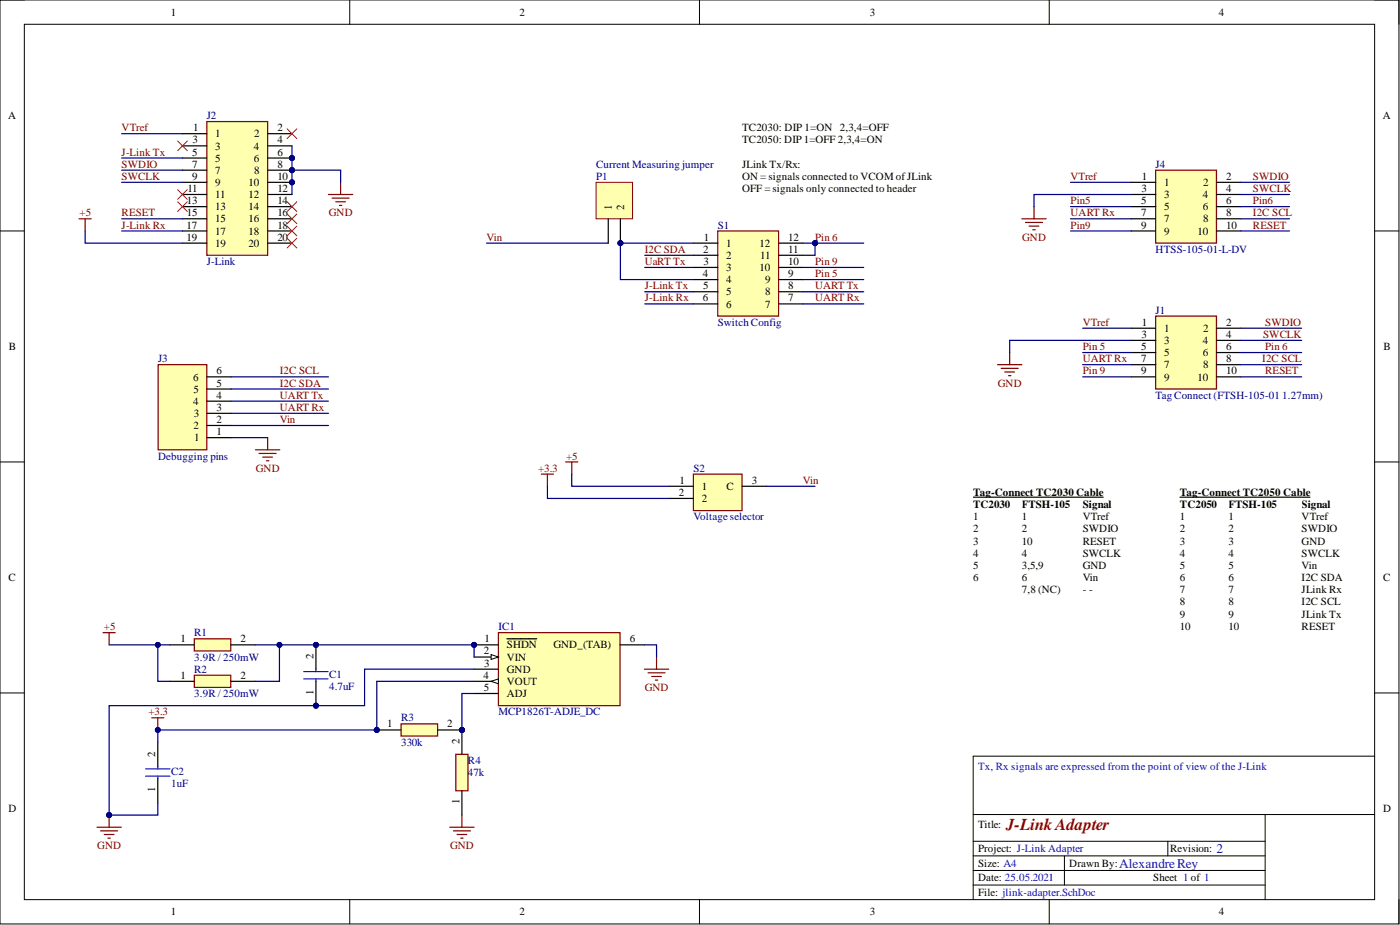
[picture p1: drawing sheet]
<svg xmlns="http://www.w3.org/2000/svg" width="292mm" height="193mm" viewBox="0 0 292 193" stroke-linecap="round" stroke-linejoin="round" font-family="sans-serif">
<g fill="none" stroke="#000" stroke-width=".21">
<path d="M0 0h291.9v192.8h-291.9zM0 0h5.1M73 0v5.1M145.9 0v5.1M218.9 0v5.1M286.8 0h5.1v5.1M5.1 5.1h281.7v182.6h-281.7zM0 48.2h5.1M286.8 48.2h5.1M0 96.4h5.1M286.8 96.4h5.1M0 144.6h5.1"/>
<path d="M286.8 144.6h5.1M286.8 157.8h-83.8v29.9M203 169.9h83.8M203 178.5h61M203 175.5h61M222.1 178.5v6.1M243.7 175.5v3M264 169.9v17.8M73 187.7v5.1M145.9 187.7v5.1M203 181.6h61M203 184.6h61"/>
<path d="M218.9 187.7v5.1M291.9 187.7v5.1"/>
</g>
<circle cx="60.9" cy="33" r=".51" fill="#000080"/>
<circle cx="60.9" cy="33" r=".51" fill="none" stroke="#000080" stroke-width=".21"/>
<circle cx="60.9" cy="35.5" r=".51" fill="#000080"/>
<circle cx="60.9" cy="35.5" r=".51" fill="none" stroke="#000080" stroke-width=".21"/>
<circle cx="60.9" cy="38" r=".51" fill="#000080"/>
<circle cx="60.9" cy="38" r=".51" fill="none" stroke="#000080" stroke-width=".21"/>
<path d="M43.1 25.4h12.7v27.9h-12.7z" fill-rule="evenodd" fill="#ffffb0"/>
<path d="M43.1 25.4h12.7v27.9h-12.7z" fill="none" stroke="#800000" stroke-width=".25"/>
<g fill="none" stroke="#000" stroke-width=".25">
<path d="M38.1 27.9h5M38.1 30.4h5M38.1 33h5M38.1 35.5h5M38.1 38h5M55.8 27.9h5.1M55.8 30.4h5.1M55.8 33h5.1M38.1 40.6h5M38.1 43.1h5M38.1 45.6h5M38.1 48.2h5"/>
<path d="M38.1 50.7h5"/>
</g>
<circle cx="60.9" cy="33" r=".51" fill="#000080"/>
<circle cx="60.9" cy="33" r=".51" fill="none" stroke="#000080" stroke-width=".21"/>
<path d="M55.8 35.5h5.1" fill="none" stroke="#000" stroke-width=".25"/>
<circle cx="60.9" cy="35.5" r=".51" fill="#000080"/>
<circle cx="60.9" cy="35.5" r=".51" fill="none" stroke="#000080" stroke-width=".21"/>
<path d="M55.8 38h5.1" fill="none" stroke="#000" stroke-width=".25"/>
<circle cx="60.9" cy="38" r=".51" fill="#000080"/>
<circle cx="60.9" cy="38" r=".51" fill="none" stroke="#000080" stroke-width=".21"/>
<path d="M55.8 40.6h5.1M55.8 43.1h5.1M55.8 45.6h5.1M55.8 48.2h5.1M55.8 50.7h5.1" fill="none" stroke="#000" stroke-width=".25"/>
<circle cx="98.9" cy="134.5" r=".51" fill="#000080"/>
<circle cx="98.9" cy="134.5" r=".51" fill="none" stroke="#000080" stroke-width=".21"/>
<path d="M104 132h25.4v15.2h-25.4z" fill-rule="evenodd" fill="#ffffb0"/>
<path d="M104 132h25.4v15.2h-25.4z" fill="none" stroke="#800000" stroke-width=".25"/>
<path d="M98.9 134.5h5.1M105.8 133.3h6.2" fill="none" stroke="#000" stroke-width=".25"/>
<circle cx="98.9" cy="134.5" r=".51" fill="#000080"/>
<circle cx="98.9" cy="134.5" r=".51" fill="none" stroke="#000080" stroke-width=".21"/>
<path d="M98.9 137.1h5.1" fill="none" stroke="#000" stroke-width=".25"/>
<path d="M102.5 136.6l1.5 .5-1.5 .5z" fill="#f8fcff"/>
<path d="M102.5 136.6l1.5 .5-1.5 .5z" fill="none" stroke="#000" stroke-width=".21"/>
<path d="M98.9 139.6h5.1M98.9 142.1h5.1" fill="none" stroke="#000" stroke-width=".25"/>
<path d="M102.5 142.1l1.5-.5v1z" fill="#f8fcff"/>
<path d="M102.5 142.1l1.5-.5v1z" fill="none" stroke="#000" stroke-width=".21"/>
<path d="M129.4 134.5h5M98.9 144.7h5.1" fill="none" stroke="#000" stroke-width=".25"/>
<path d="M149.7 48.2h12.7v17.7h-12.7z" fill-rule="evenodd" fill="#ffffb0"/>
<path d="M149.7 48.2h12.7v17.7h-12.7z" fill="none" stroke="#800000" stroke-width=".25"/>
<path d="M144.7 50.7h5M144.7 53.3h5M144.7 55.8h5M144.7 58.3h5M162.4 50.7h5.1M162.4 53.3h5.1M162.4 55.8h5.1M162.4 58.3h5.1M144.7 60.9h5M144.7 63.4h5M162.4 60.9h5.1M162.4 63.4h5.1" fill="none" stroke="#000" stroke-width=".25"/>
<path d="M241.1 65.9h12.7v15.3h-12.7z" fill-rule="evenodd" fill="#ffffb0"/>
<path d="M241.1 65.9h12.7v15.3h-12.7z" fill="none" stroke="#800000" stroke-width=".25"/>
<path d="M236 68.5h5.1M236 71h5.1M236 73.5h5.1M236 76.1h5.1M236 78.6h5.1M253.8 68.5h5.1M253.8 71h5.1M253.8 73.5h5.1M253.8 76.1h5.1M253.8 78.6h5.1" fill="none" stroke="#000" stroke-width=".25"/>
<circle cx="129.4" cy="50.7" r=".51" fill="#000080"/>
<circle cx="129.4" cy="50.7" r=".51" fill="none" stroke="#000080" stroke-width=".21"/>
<path d="M124.4 38h7.6v7.6h-7.6z" fill-rule="evenodd" fill="#ffffb0"/>
<path d="M124.4 38h7.6v7.6h-7.6z" fill="none" stroke="#800000" stroke-width=".21"/>
<path d="M126.9 45.6v5.1M129.4 45.6v5.1" fill="none" stroke="#000" stroke-width=".25"/>
<circle cx="129.4" cy="50.7" r=".51" fill="#000080"/>
<circle cx="129.4" cy="50.7" r=".51" fill="none" stroke="#000080" stroke-width=".21"/>
<path d="M71.1 38v2.6M16.5 45.6h2.5M17.8 45.6v2.6M68.5 40.6h5.1M69.3 41.3h3.5M70.1 42.1h2M70.8 42.9h.5" fill="none" stroke="#800000" stroke-width=".25"/>
<g fill="none" stroke="#f00" stroke-width=".21">
<path d="M37.1 29.4l2 2M37.1 39.6l2 2M39.1 29.4l-2 2M39.1 39.6l-2 2M59.9 26.9l2 2M61.9 26.9l-2 2M37.1 42.1l2 2M39.1 42.1l-2 2M59.9 49.7l2 2M59.9 47.2l2 2M59.9 44.6l2 2.1M59.9 42.1l2 2"/>
<path d="M61.9 49.7l-2 2M61.9 47.2l-2 2M61.9 44.6l-2 2.1M61.9 42.1l-2 2"/>
</g>
<path d="M40.5 133.3h7.7v2.5h-7.7z" fill-rule="evenodd" fill="#ffffb0"/>
<path d="M40.5 133.3h7.7v2.5h-7.7z" fill="none" stroke="#800000" stroke-width=".25"/>
<path d="M35.5 134.5h5M48.2 134.5h5" fill="none" stroke="#000" stroke-width=".25"/>
<path d="M40.5 140.9h7.7v2.5h-7.7z" fill-rule="evenodd" fill="#ffffb0"/>
<path d="M40.5 140.9h7.7v2.5h-7.7z" fill="none" stroke="#800000" stroke-width=".25"/>
<path d="M35.5 142.1h5M48.2 142.1h5" fill="none" stroke="#000" stroke-width=".25"/>
<circle cx="78.6" cy="152.3" r=".51" fill="#000080"/>
<circle cx="78.6" cy="152.3" r=".51" fill="none" stroke="#000080" stroke-width=".21"/>
<circle cx="96.4" cy="152.3" r=".51" fill="#000080"/>
<circle cx="96.4" cy="152.3" r=".51" fill="none" stroke="#000080" stroke-width=".21"/>
<path d="M83.7 151h7.6v2.6h-7.6z" fill-rule="evenodd" fill="#ffffb0"/>
<path d="M83.7 151h7.6v2.6h-7.6z" fill="none" stroke="#800000" stroke-width=".25"/>
<path d="M78.6 152.3h5.1" fill="none" stroke="#000" stroke-width=".25"/>
<circle cx="78.6" cy="152.3" r=".51" fill="#000080"/>
<circle cx="78.6" cy="152.3" r=".51" fill="none" stroke="#000080" stroke-width=".21"/>
<path d="M91.3 152.3h5.1" fill="none" stroke="#000" stroke-width=".25"/>
<circle cx="96.4" cy="152.3" r=".51" fill="#000080"/>
<circle cx="96.4" cy="152.3" r=".51" fill="none" stroke="#000080" stroke-width=".21"/>
<circle cx="96.4" cy="152.3" r=".51" fill="#000080"/>
<circle cx="96.4" cy="152.3" r=".51" fill="none" stroke="#000080" stroke-width=".21"/>
<path d="M95.1 157.4h2.5v7.6h-2.5z" fill-rule="evenodd" fill="#ffffb0"/>
<path d="M95.1 157.4h2.5v7.6h-2.5z" fill="none" stroke="#800000" stroke-width=".25"/>
<path d="M96.4 152.3v5.1M96.4 165v5" fill="none" stroke="#000" stroke-width=".25"/>
<circle cx="96.4" cy="152.3" r=".51" fill="#000080"/>
<circle cx="96.4" cy="152.3" r=".51" fill="none" stroke="#000080" stroke-width=".21"/>
<path d="M32.9 154.8v5.1M32.9 162.4v5.1" fill="none" stroke="#000" stroke-width=".25"/>
<path d="M32.9 159.9v.5M30.4 161.9h5.1M30.4 160.4h5.1M32.9 161.9v.5" fill="none" stroke="#00f" stroke-width=".25"/>
<circle cx="65.9" cy="147.2" r=".51" fill="#000080"/>
<circle cx="65.9" cy="147.2" r=".51" fill="none" stroke="#000080" stroke-width=".21"/>
<circle cx="65.9" cy="134.5" r=".51" fill="#000080"/>
<circle cx="65.9" cy="134.5" r=".51" fill="none" stroke="#000080" stroke-width=".21"/>
<path d="M65.9 142.1v5.1" fill="none" stroke="#000" stroke-width=".25"/>
<circle cx="65.9" cy="147.2" r=".51" fill="#000080"/>
<circle cx="65.9" cy="147.2" r=".51" fill="none" stroke="#000080" stroke-width=".21"/>
<path d="M65.9 134.5v5.1" fill="none" stroke="#000" stroke-width=".25"/>
<circle cx="65.9" cy="134.5" r=".51" fill="#000080"/>
<circle cx="65.9" cy="134.5" r=".51" fill="none" stroke="#000080" stroke-width=".21"/>
<path d="M65.9 139.6v.5M63.4 141.6h5.1M63.4 140.1h5.1M65.9 141.6v.5" fill="none" stroke="#00f" stroke-width=".25"/>
<path d="M21.5 132h2.5M22.8 132v2.5M134.4 139.6h5.1M137 137.1v2.5M135.2 140.4h3.6M136 141.1h2M136.7 141.9h.5M20.2 172.6h5.1M21 173.3h3.5M21.8 174.1h2M22.5 174.9h.5M22.8 170v2.6" fill="none" stroke="#800000" stroke-width=".25"/>
<circle cx="22.8" cy="170" r=".51" fill="#000080"/>
<circle cx="22.8" cy="170" r=".51" fill="none" stroke="#000080" stroke-width=".21"/>
<path d="M31.7 149.7h2.5M32.9 149.7v2.6" fill="none" stroke="#800000" stroke-width=".25"/>
<circle cx="32.9" cy="152.3" r=".51" fill="#000080"/>
<circle cx="32.9" cy="152.3" r=".51" fill="none" stroke="#000080" stroke-width=".21"/>
<path d="M93.8 172.6h5.1M94.6 173.3h3.6M95.4 174.1h2M96.1 174.9h.5M96.4 170v2.6" fill="none" stroke="#800000" stroke-width=".25"/>
<circle cx="170.1" cy="50.7" r=".51" fill="#000080"/>
<circle cx="170.1" cy="50.7" r=".51" fill="none" stroke="#000080" stroke-width=".21"/>
<g fill="none" stroke="#800000" stroke-width=".25">
<path d="M208.1 76.1h5.1M208.9 76.8h3.5M209.6 77.6h2.1M210.4 78.4h.5M210.7 73.5v2.6M53.3 93.8h5.1M54.1 94.6h3.5M54.8 95.4h2.1M55.6 96.1h.5M55.8 91.3v2.5M112.9 98.9h2.6M114.2 98.9v2.5"/>
<path d="M118 96.4h2.6M119.3 96.4v2.5"/>
</g>
<path d="M144.7 98.9h10.1v7.6h-10.1z" fill-rule="evenodd" fill="#ffffb0"/>
<path d="M144.7 98.9h10.1v7.6h-10.1z" fill="none" stroke="#800000" stroke-width=".25"/>
<path d="M139.6 101.4h5.1M139.6 104h5.1M154.8 101.4h5.1" fill="none" stroke="#000" stroke-width=".25"/>
<path d="M33 76.1h10.1v17.7h-10.1z" fill-rule="evenodd" fill="#ffffb0"/>
<path d="M33 76.1h10.1v17.7h-10.1z" fill="none" stroke="#800000" stroke-width=".25"/>
<path d="M43.1 78.6h5.1M43.1 91.3h5.1M43.1 88.8h5.1M43.1 86.2h5.1M43.1 83.7h5.1M43.1 81.2h5.1" fill="none" stroke="#000" stroke-width=".25"/>
<path d="M203 106.5h10.2v25.4h-10.2z" fill-rule="evenodd" fill="#fff"/>
<path d="M203 106.5h10.2v25.4h-10.2z" fill="none" stroke="#fff" stroke-width=".21"/>
<path d="M213.2 106.5h12.7v25.4h-12.7z" fill-rule="evenodd" fill="#fff"/>
<path d="M213.2 106.5h12.7v25.4h-12.7z" fill="none" stroke="#fff" stroke-width=".21"/>
<path d="M203 101.4h35.6v2.6h-35.6z" fill-rule="evenodd" fill="#fff"/>
<path d="M203 101.4h35.6v2.6h-35.6z" fill="none" stroke="#fff" stroke-width=".21"/>
<path d="M203 103.7h27.2" fill="none" stroke="#000" stroke-width=".25"/>
<path d="M246.2 106.5h10.1v25.4h-10.1z" fill-rule="evenodd" fill="#fff"/>
<path d="M246.2 106.5h10.1v25.4h-10.1z" fill="none" stroke="#fff" stroke-width=".21"/>
<path d="M256.3 106.5h15.3v25.4h-15.3z" fill-rule="evenodd" fill="#fff"/>
<path d="M256.3 106.5h15.3v25.4h-15.3z" fill="none" stroke="#fff" stroke-width=".21"/>
<path d="M246.2 101.4h38.1v2.6h-38.1z" fill-rule="evenodd" fill="#fff"/>
<path d="M246.2 101.4h38.1v2.6h-38.1z" fill="none" stroke="#fff" stroke-width=".21"/>
<path d="M246.2 103.7h27.1" fill="none" stroke="#000" stroke-width=".25"/>
<path d="M225.9 106.5h12.7v25.4h-12.7z" fill-rule="evenodd" fill="#fff"/>
<path d="M225.9 106.5h12.7v25.4h-12.7z" fill="none" stroke="#fff" stroke-width=".21"/>
<path d="M271.6 106.5h12.7v25.4h-12.7z" fill-rule="evenodd" fill="#fff"/>
<path d="M271.6 106.5h12.7v25.4h-12.7z" fill="none" stroke="#fff" stroke-width=".21"/>
<path d="M271.6 104h12.7v2.5h-12.7z" fill-rule="evenodd" fill="#fff"/>
<path d="M271.6 104h12.7v2.5h-12.7z" fill="none" stroke="#fff" stroke-width=".21"/>
<path d="M213.2 104h12.7v2.5h-12.7z" fill-rule="evenodd" fill="#fff"/>
<path d="M213.2 104h12.7v2.5h-12.7z" fill="none" stroke="#fff" stroke-width=".21"/>
<path d="M225.9 104h12.7v2.5h-12.7z" fill-rule="evenodd" fill="#fff"/>
<path d="M225.9 104h12.7v2.5h-12.7z" fill="none" stroke="#fff" stroke-width=".21"/>
<path d="M256.3 104h15.3v2.5h-15.3z" fill-rule="evenodd" fill="#fff"/>
<path d="M256.3 104h15.3v2.5h-15.3z" fill="none" stroke="#fff" stroke-width=".21"/>
<path d="M203 104h10.2v2.5h-10.2z" fill-rule="evenodd" fill="#fff"/>
<path d="M203 104h10.2v2.5h-10.2z" fill="none" stroke="#fff" stroke-width=".21"/>
<path d="M246.2 104h10.1v2.5h-10.1z" fill-rule="evenodd" fill="#fff"/>
<path d="M246.2 104h10.1v2.5h-10.1z" fill="none" stroke="#fff" stroke-width=".21"/>
<path d="M154.8 25.4h40.6v17.7h-40.6z" fill-rule="evenodd" fill="#fff"/>
<path d="M154.8 25.4h40.6v17.7h-40.6z" fill="none" stroke="#fff" stroke-width=".21"/>
<path d="M213.2 45.6h5.1M214 46.4h3.5M214.7 47.2h2.1M215.5 47.9h.5M215.7 43.1v2.5" fill="none" stroke="#800000" stroke-width=".25"/>
<path d="M241.1 35.5h12.7v15.2h-12.7z" fill-rule="evenodd" fill="#ffffb0"/>
<path d="M241.1 35.5h12.7v15.2h-12.7z" fill="none" stroke="#800000" stroke-width=".25"/>
<path d="M236 38h5.1M253.8 38h5.1M236 40.6h5.1M236 43.1h5.1M236 45.6h5.1M236 48.2h5.1M253.8 40.6h5.1M253.8 43.1h5.1M253.8 45.6h5.1M253.8 48.2h5.1" fill="none" stroke="#000" stroke-width=".25"/>
<path d="M25.4 27.9h12.7M25.4 33h12.7M25.4 35.5h12.7M25.4 38h12.7M60.9 35.5h10.2v2.5M17.8 48.2v2.5h20.3M25.4 45.6h12.7M25.4 48.2h12.7" fill="none" stroke="#000080" stroke-width=".25"/>
<circle cx="60.9" cy="35.5" r=".51" fill="#000080"/>
<circle cx="60.9" cy="35.5" r=".51" fill="none" stroke="#000080" stroke-width=".21"/>
<path d="M32.9 134.5v7.6h2.6" fill="none" stroke="#000080" stroke-width=".25"/>
<circle cx="32.9" cy="134.5" r=".51" fill="#000080"/>
<circle cx="32.9" cy="134.5" r=".51" fill="none" stroke="#000080" stroke-width=".21"/>
<path d="M53.2 134.5h5.1v7.6h-5.1" fill="none" stroke="#000080" stroke-width=".25"/>
<circle cx="58.3" cy="134.5" r=".51" fill="#000080"/>
<circle cx="58.3" cy="134.5" r=".51" fill="none" stroke="#000080" stroke-width=".21"/>
<path d="M58.3 134.5h40.6v2.6M134.4 134.5h2.6v2.6" fill="none" stroke="#000080" stroke-width=".25"/>
<circle cx="98.9" cy="134.5" r=".51" fill="#000080"/>
<circle cx="98.9" cy="134.5" r=".51" fill="none" stroke="#000080" stroke-width=".21"/>
<circle cx="65.9" cy="134.5" r=".51" fill="#000080"/>
<circle cx="65.9" cy="134.5" r=".51" fill="none" stroke="#000080" stroke-width=".21"/>
<circle cx="58.3" cy="134.5" r=".51" fill="#000080"/>
<circle cx="58.3" cy="134.5" r=".51" fill="none" stroke="#000080" stroke-width=".21"/>
<path d="M98.9 142.1h-20.3v10.2h-45.7v2.5" fill="none" stroke="#000080" stroke-width=".25"/>
<circle cx="78.6" cy="152.3" r=".51" fill="#000080"/>
<circle cx="78.6" cy="152.3" r=".51" fill="none" stroke="#000080" stroke-width=".21"/>
<circle cx="32.9" cy="152.3" r=".51" fill="#000080"/>
<circle cx="32.9" cy="152.3" r=".51" fill="none" stroke="#000080" stroke-width=".21"/>
<path d="M32.9 167.5v2.5h-10.1" fill="none" stroke="#000080" stroke-width=".25"/>
<circle cx="22.8" cy="170" r=".51" fill="#000080"/>
<circle cx="22.8" cy="170" r=".51" fill="none" stroke="#000080" stroke-width=".21"/>
<path d="M98.9 139.6h-22.8v7.6h-53.3v22.8" fill="none" stroke="#000080" stroke-width=".25"/>
<circle cx="65.9" cy="147.2" r=".51" fill="#000080"/>
<circle cx="65.9" cy="147.2" r=".51" fill="none" stroke="#000080" stroke-width=".21"/>
<circle cx="22.8" cy="170" r=".51" fill="#000080"/>
<circle cx="22.8" cy="170" r=".51" fill="none" stroke="#000080" stroke-width=".21"/>
<path d="M98.9 144.7h-2.5v7.6" fill="none" stroke="#000080" stroke-width=".25"/>
<circle cx="96.4" cy="152.3" r=".51" fill="#000080"/>
<circle cx="96.4" cy="152.3" r=".51" fill="none" stroke="#000080" stroke-width=".21"/>
<path d="M101.5 50.7h25.4M144.7 50.7h-15.3v7.6h15.3" fill="none" stroke="#000080" stroke-width=".25"/>
<circle cx="129.4" cy="50.7" r=".51" fill="#000080"/>
<circle cx="129.4" cy="50.7" r=".51" fill="none" stroke="#000080" stroke-width=".21"/>
<path d="M134.5 53.3h10.2M134.5 55.8h10.2M167.5 55.8h12.7M167.5 58.3h12.7M170.1 50.7v2.6h-2.6M134.5 60.9h10.2M134.5 63.4h10.2M167.5 60.9h12.7M167.5 63.4h12.7" fill="none" stroke="#000080" stroke-width=".25"/>
<circle cx="170.1" cy="50.7" r=".51" fill="#000080"/>
<circle cx="170.1" cy="50.7" r=".51" fill="none" stroke="#000080" stroke-width=".21"/>
<g fill="none" stroke="#000080" stroke-width=".25">
<path d="M48.2 78.6h20.3M225.9 78.6h10.1M225.9 68.5h10.1M225.9 73.5h10.1M225.9 76.1h10.1M236 71h-25.3v2.5M258.9 78.6h12.7M258.9 68.5h12.7M258.9 73.5h12.7M258.9 76.1h12.7M258.9 71h12.7M48.2 91.3h7.6"/>
<path d="M48.2 88.8h20.3M48.2 86.2h20.3M48.2 83.7h20.3M48.2 81.2h20.3M119.3 98.9v2.5h20.3M114.2 101.4v2.6h25.4M159.9 101.4h10.2M22.8 134.5h12.7"/>
</g>
<circle cx="32.9" cy="134.5" r=".51" fill="#000080"/>
<circle cx="32.9" cy="134.5" r=".51" fill="none" stroke="#000080" stroke-width=".21"/>
<path d="M60.9 30.4v10.2" fill="none" stroke="#000080" stroke-width=".25"/>
<circle cx="60.9" cy="33" r=".51" fill="#000080"/>
<circle cx="60.9" cy="33" r=".51" fill="none" stroke="#000080" stroke-width=".21"/>
<circle cx="60.9" cy="35.5" r=".51" fill="#000080"/>
<circle cx="60.9" cy="35.5" r=".51" fill="none" stroke="#000080" stroke-width=".21"/>
<circle cx="60.9" cy="38" r=".51" fill="#000080"/>
<circle cx="60.9" cy="38" r=".51" fill="none" stroke="#000080" stroke-width=".21"/>
<path d="M223.4 38h12.6M258.9 38h10.1M167.5 50.7h12.7M223.4 43.1h12.6M223.4 45.6h12.6M223.4 48.2h12.6M236 40.6h-20.3v2.5M258.9 43.1h10.1M258.9 45.6h10.1M258.9 48.2h10.1M258.9 40.6h10.1" fill="none" stroke="#000080" stroke-width=".25"/>
<circle cx="170.1" cy="50.7" r=".51" fill="#000080"/>
<circle cx="170.1" cy="50.7" r=".51" fill="none" stroke="#000080" stroke-width=".21"/>
<text font-size="3.5" fill="#980000" x="209.9" y="173.1">J-LinkAdapter</text>
<g font-size="2.8" fill="#00f">
<text x="253.8" y="178">2</text>
<text x="233.5" y="181">AlexandreRey</text>
</g>
<g font-size="2.3">
<text x="35.6" y="3.3">1</text>
<text x="108.4" y="3.3">2</text>
<text x="181.5" y="3.3">3</text>
<text x="254.3" y="3.3">4</text>
<text x="1.7" y="24.8">A</text>
<text x="40.2" y="29.9">3</text>
<text x="40.3" y="27.4">1</text>
<text x="44.9" y="28.7">1</text>
<text x="53" y="28.7">2</text>
<text x="57.9" y="27.4">2</text>
<text x="57.9" y="29.9">4</text>
<text x="154.8" y="27.4">TC2030: DIP 1=ON 2,3,4=OFF</text>
<text x="154.8" y="29.9">TC2050: DIP1=OFF 2,3,4=ON</text>
<text x="288.5" y="24.8">A</text>
<text x="40.1" y="32.5">5</text>
<text x="40.1" y="35">7</text>
<text x="44.9" y="31.2">3</text>
<text x="44.9" y="33.7">5</text>
<text x="53" y="31.2">4</text>
<text x="53" y="33.7">6</text>
<text x="57.9" y="32.5">6</text>
<text x="57.9" y="35">8</text>
<text x="154.8" y="35">JLink Tx/Rx:</text>
<text x="39.1" y="40.1">11</text>
<text x="40.1" y="37.5">9</text>
<text x="44.9" y="36.3">7</text>
<text x="44.9" y="38.8">9</text>
<text x="44.9" y="41.3">11</text>
<text x="51.9" y="38.8">10</text>
<text x="51.9" y="41.3">12</text>
<text x="53" y="36.3">8</text>
<text x="57.9" y="37.5">10</text>
<text x="57.9" y="40.1">12</text>
<text x="154.8" y="37.5">ON = signals connected to VCOM ofJLink</text>
<text x="154.8" y="40.1">OFF = signals only connected to header</text>
<text x="238.2" y="40.1">3</text>
<text x="238.2" y="37.5">1</text>
<text x="242.9" y="38.8">1</text>
<text x="242.9" y="41.3">3</text>
<text x="250.9" y="41.3">4</text>
<text x="251" y="38.8">2</text>
<text x="255.8" y="37.5">2</text>
<text x="255.8" y="40.1">4</text>
<text x="38.9" y="47.7">17</text>
<text x="39" y="42.6">13</text>
<text x="39" y="45.1">15</text>
<text x="44.9" y="43.9">13</text>
<text x="44.9" y="46.4">15</text>
<text x="51.9" y="43.9">14</text>
<text x="51.9" y="46.4">16</text>
<text x="57.9" y="42.6">14</text>
<text x="57.9" y="45.1">16</text>
<text x="57.9" y="47.7">18</text>
<text x="127.7" y="43.9" transform="rotate(-90 127.7 43.9)">1</text>
<text x="130.2" y="43.9" transform="rotate(-90 130.2 43.9)">2</text>
<text x="238.1" y="42.6">5</text>
<text x="238.1" y="45.1">7</text>
<text x="238.1" y="47.7">9</text>
<text x="242.9" y="43.9">5</text>
<text x="242.9" y="46.4">7</text>
<text x="250.9" y="43.9">6</text>
<text x="251" y="46.4">8</text>
<text x="255.8" y="42.6">6</text>
<text x="255.8" y="45.1">8</text>
<text x="255.8" y="47.7">10</text>
<text x="38.9" y="50.2">19</text>
<text x="44.9" y="48.9">17</text>
<text x="44.9" y="51.5">19</text>
<text x="51.9" y="48.9">18</text>
<text x="51.9" y="51.5">20</text>
<text x="57.9" y="50.2">20</text>
<text x="146.7" y="52.7">2</text>
<text x="146.9" y="50.2">1</text>
<text x="151.5" y="51.5">1</text>
<text x="158.5" y="51.5">12</text>
<text x="164.5" y="52.7">11</text>
<text x="164.5" y="50.2">12</text>
<text x="242.9" y="48.9">9</text>
<text x="249.8" y="48.9">10</text>
<text x="146.6" y="57.8">4</text>
<text x="146.8" y="55.3">3</text>
<text x="151.5" y="54">2</text>
<text x="151.5" y="56.6">3</text>
<text x="151.5" y="59.1">4</text>
<text x="158.5" y="56.6">10</text>
<text x="158.6" y="54">11</text>
<text x="159.6" y="59.1">9</text>
<text x="164.5" y="57.8">9</text>
<text x="164.5" y="55.3">10</text>
<text x="146.6" y="62.9">6</text>
<text x="146.7" y="60.4">5</text>
<text x="151.5" y="61.6">5</text>
<text x="151.5" y="64.2">6</text>
<text x="159.6" y="64.2">7</text>
<text x="159.6" y="61.6">8</text>
<text x="164.5" y="62.9">7</text>
<text x="164.5" y="60.4">8</text>
<text x="238.2" y="70.5">3</text>
<text x="238.2" y="68">1</text>
<text x="242.9" y="69.2">1</text>
<text x="242.9" y="71.8">3</text>
<text x="250.9" y="71.8">4</text>
<text x="251" y="69.2">2</text>
<text x="255.8" y="68">2</text>
<text x="255.8" y="70.5">4</text>
<text x="1.9" y="73">B</text>
<text x="238.1" y="73">5</text>
<text x="238.1" y="75.6">7</text>
<text x="242.9" y="74.3">5</text>
<text x="242.9" y="76.8">7</text>
<text x="250.9" y="74.3">6</text>
<text x="251" y="76.8">8</text>
<text x="255.8" y="73">6</text>
<text x="255.8" y="75.6">8</text>
<text x="288.7" y="73">B</text>
<text x="40.3" y="79.4">6</text>
<text x="40.4" y="81.9">5</text>
<text x="45.2" y="83.2">4</text>
<text x="45.2" y="80.6">5</text>
<text x="45.2" y="78.1">6</text>
<text x="238.1" y="78.1">9</text>
<text x="242.9" y="79.4">9</text>
<text x="249.8" y="79.4">10</text>
<text x="255.8" y="78.1">10</text>
<text x="40.3" y="84.5">4</text>
<text x="40.4" y="89.5">2</text>
<text x="40.4" y="87">3</text>
<text x="45.2" y="88.3">2</text>
<text x="45.2" y="85.7">3</text>
<text x="40.5" y="92.1">1</text>
<text x="45.2" y="90.8">1</text>
<text x="141.8" y="100.9">1</text>
<text x="156.9" y="100.9">3</text>
<text x="141.6" y="103.5">2</text>
<text x="146.4" y="102.2">1</text>
<text x="146.4" y="104.7">2</text>
<text x="151.6" y="102.2">C</text>
<text x="203" y="103.5">Tag-Connect TC2030 Cable</text>
<text x="203" y="106">TC2030</text>
<text x="213.2" y="106">FTSH-105</text>
<text x="225.9" y="106">Signal</text>
<text x="246.2" y="103.5">Tag-Connect TC2050 Cable</text>
<text x="246.2" y="106">TC2050</text>
<text x="256.3" y="106">FTSH-105</text>
<text x="271.6" y="106">Signal</text>
<text x="203" y="108.5">1</text>
<text x="203" y="111.1">2</text>
<text x="203" y="113.6">3</text>
<text x="213.2" y="108.5">1</text>
<text x="213.2" y="111.1">2</text>
<text x="213.2" y="113.6">10</text>
<text x="225.9" y="108.5">VTref</text>
<text x="225.9" y="111.1">SWDIO</text>
<text x="225.9" y="113.6">RESET</text>
<text x="246.2" y="108.5">1</text>
<text x="246.2" y="111.1">2</text>
<text x="246.2" y="113.6">3</text>
<text x="256.3" y="108.5">1</text>
<text x="256.3" y="111.1">2</text>
<text x="256.3" y="113.6">3</text>
<text x="271.6" y="108.5">VTref</text>
<text x="271.6" y="111.1">SWDIO</text>
<text x="271.6" y="113.6">GND</text>
<text x="203" y="116.2">4</text>
<text x="203" y="118.7">5</text>
<text x="213.2" y="116.2">4</text>
<text x="213.2" y="118.7">3,5,9</text>
<text x="225.9" y="116.2">SWCLK</text>
<text x="225.9" y="118.7">GND</text>
<text x="246.2" y="116.2">4</text>
<text x="246.2" y="118.7">5</text>
<text x="256.3" y="116.2">4</text>
<text x="256.3" y="118.7">5</text>
<text x="271.6" y="116.2">SWCLK</text>
<text x="271.6" y="118.7">Vin</text>
<text x="1.8" y="121.2">C</text>
<text x="203" y="121.2">6</text>
<text x="213.2" y="121.2">6</text>
<text x="213.2" y="123.8">7,8 (NC)</text>
<text x="225.9" y="121.2">Vin</text>
<text x="225.9" y="123.8">- -</text>
<text x="246.2" y="121.2">6</text>
<text x="246.2" y="123.8">7</text>
<text x="256.3" y="121.2">6</text>
<text x="256.3" y="123.8">7</text>
<text x="271.6" y="121.2">I2C SDA</text>
<text x="271.6" y="123.8">JLink Rx</text>
<text x="288.6" y="121.2">C</text>
<text x="246.2" y="126.3">8</text>
<text x="246.2" y="128.8">9</text>
<text x="246.2" y="131.4">10</text>
<text x="256.3" y="126.3">8</text>
<text x="256.3" y="128.8">9</text>
<text x="256.3" y="131.4">10</text>
<text x="271.6" y="126.3">I2C SCL</text>
<text x="271.6" y="128.8">JLink Tx</text>
<text x="271.6" y="131.4">RESET</text>
<text x="37.6" y="134">1</text>
<text x="50.2" y="134">2</text>
<text x="65.4" y="137.5" transform="rotate(-90 65.4 137.5)">2</text>
<text x="100.9" y="136.5">2</text>
<text x="101.1" y="134">1</text>
<text x="105.8" y="135.3">SHDN</text>
<text x="105.8" y="137.8">VIN</text>
<text x="115.5" y="135.3">GND_(TAB)</text>
<text x="131.4" y="134">6</text>
<text x="37.6" y="141.6">1</text>
<text x="50.2" y="141.6">2</text>
<text x="100.8" y="141.6">4</text>
<text x="101" y="139.1">3</text>
<text x="105.8" y="140.3">GND</text>
<text x="105.8" y="142.9">VOUT</text>
<text x="65.4" y="145" transform="rotate(-90 65.4 145)">1</text>
<text x="100.9" y="144.1">5</text>
<text x="105.8" y="145.4">ADJ</text>
<text x="80.8" y="151.7">1</text>
<text x="93.3" y="151.7">2</text>
<text x="95.9" y="155.3" transform="rotate(-90 95.9 155.3)">2</text>
<text x="32.4" y="157.8" transform="rotate(-90 32.4 157.8)">2</text>
<text x="32.4" y="165.3" transform="rotate(-90 32.4 165.3)">1</text>
<text x="95.9" y="167.8" transform="rotate(-90 95.9 167.8)">1</text>
<text x="1.8" y="169.4">D</text>
<text x="204.1" y="172.7">Title:</text>
<text x="288.6" y="169.4">D</text>
<text x="204.1" y="177.8">Project: J-Link Adapter</text>
<text x="244.2" y="177.8">Revision:</text>
<text x="204.1" y="180.8">Size: A4</text>
<text x="204.1" y="183.9">Date: 25.05.2021</text>
<text x="223.1" y="180.8">Drawn By:</text>
<text x="240.6" y="183.9">Sheet 1 of 1</text>
<text x="35.6" y="191">1</text>
<text x="108.4" y="191">2</text>
<text x="181.5" y="191">3</text>
<text x="204.1" y="186.9">File: jlink-adapter.SchDoc</text>
<text x="254.3" y="191">4</text>
</g>
<g font-size="2.3" fill="#800000">
<text x="25.4" y="27.4">VTref</text>
<text x="25.4" y="32.5">J-Link Tx</text>
<text x="25.4" y="35">SWDIO</text>
<text x="25.4" y="37.5">SWCLK</text>
<text x="223.4" y="37.5">VTref</text>
<text x="261.4" y="37.5">SWDIO</text>
<text x="261.4" y="40.1">SWCLK</text>
<text x="16.6" y="45.1">+5</text>
<text x="25.4" y="45.1">RESET</text>
<text x="25.4" y="47.7">J-Link Rx</text>
<text x="68.6" y="45.1">GND</text>
<text x="223.4" y="47.7">Pin9</text>
<text x="223.4" y="45.1">UART Rx</text>
<text x="223.4" y="42.6">Pin5</text>
<text x="261.4" y="42.6">Pin6</text>
<text x="261.4" y="45.1">I2C SCL</text>
<text x="261.4" y="47.7">RESET</text>
<text x="101.5" y="50.2">Vin</text>
<text x="134.5" y="52.7">I2C SDA</text>
<text x="170.1" y="50.2">Pin 6</text>
<text x="213.3" y="50.2">GND</text>
<text x="134.5" y="55.3">UaRT Tx</text>
<text x="170.1" y="55.3">Pin 9</text>
<text x="170.1" y="57.8">Pin 5</text>
<text x="134.5" y="60.4">J-Link Tx</text>
<text x="134.5" y="62.9">J-Link Rx</text>
<text x="170.1" y="60.4">UART Tx</text>
<text x="170.1" y="62.9">UART Rx</text>
<text x="225.9" y="68">VTref</text>
<text x="263.5" y="70.5">SWCLK</text>
<text x="264" y="68">SWDIO</text>
<text x="225.9" y="73">Pin 5</text>
<text x="225.9" y="75.6">UART Rx</text>
<text x="263.4" y="75.6">I2C SCL</text>
<text x="264" y="73">Pin 6</text>
<text x="58.4" y="78.1">I2C SCL</text>
<text x="58.4" y="80.6">I2C SDA</text>
<text x="58.4" y="83.2">UART Tx</text>
<text x="208.2" y="80.6">GND</text>
<text x="225.9" y="78.1">Pin 9</text>
<text x="264" y="78.1">RESET</text>
<text x="58.4" y="85.7">UART Rx</text>
<text x="58.4" y="88.3">Vin</text>
<text x="118.1" y="95.9">+5</text>
<text x="53.4" y="98.4">GND</text>
<text x="112.3" y="98.4">+3.3</text>
<text x="167.5" y="100.9">Vin</text>
<text x="21.7" y="131.5">+5</text>
<text x="31" y="149.2">+3.3</text>
<text x="134.5" y="144.1">GND</text>
<text x="20.3" y="177.1">GND</text>
<text x="93.9" y="177.1">GND</text>
</g>
<g font-size="2.3" fill="#000080">
<text x="43.1" y="24.8">J2</text>
<text x="124.4" y="35">Current Measuring jumper</text>
<text x="241.1" y="35">J4</text>
<text x="124.4" y="37.5">P1</text>
<text x="149.7" y="47.7">S1</text>
<text x="241.1" y="52.7">HTSS-105-01-L-DV</text>
<text x="43.1" y="55.3">J-Link</text>
<text x="241.1" y="65.4">J1</text>
<text x="149.7" y="68">Switch Config</text>
<text x="33" y="75.6">J3</text>
<text x="241.1" y="83.2">Tag Connect (FTSH-105-01</text>
<text x="267.5" y="83.2">1.27mm)</text>
<text x="33" y="95.9">Debugging pins</text>
<text x="144.7" y="98.4">S2</text>
<text x="144.7" y="108.5">Voltage selector</text>
<text x="104" y="131.5">IC1</text>
<text x="40.5" y="132.7">R1</text>
<text x="40.5" y="137.8">3.9R / 250mW</text>
<text x="40.5" y="140.3">R2</text>
<text x="68.7" y="141.3">C1</text>
<text x="68.7" y="143.9">4.7uF</text>
<text x="40.5" y="145.4">3.9R / 250mW</text>
<text x="104" y="149.2">MCP1826T-ADJE_DC</text>
<text x="83.7" y="150.5">R3</text>
<text x="83.7" y="155.6">330k</text>
<text x="35.7" y="161.6">C2</text>
<text x="97.6" y="159.4">R4</text>
<text x="97.6" y="161.9">47k</text>
<text x="35.7" y="164.2">1uF</text>
</g>
<text font-size="2.3" fill="#00f" x="204.1" y="160.5">Tx, Rx signals are expressed from the point of view of the J-Link</text>
</svg>
